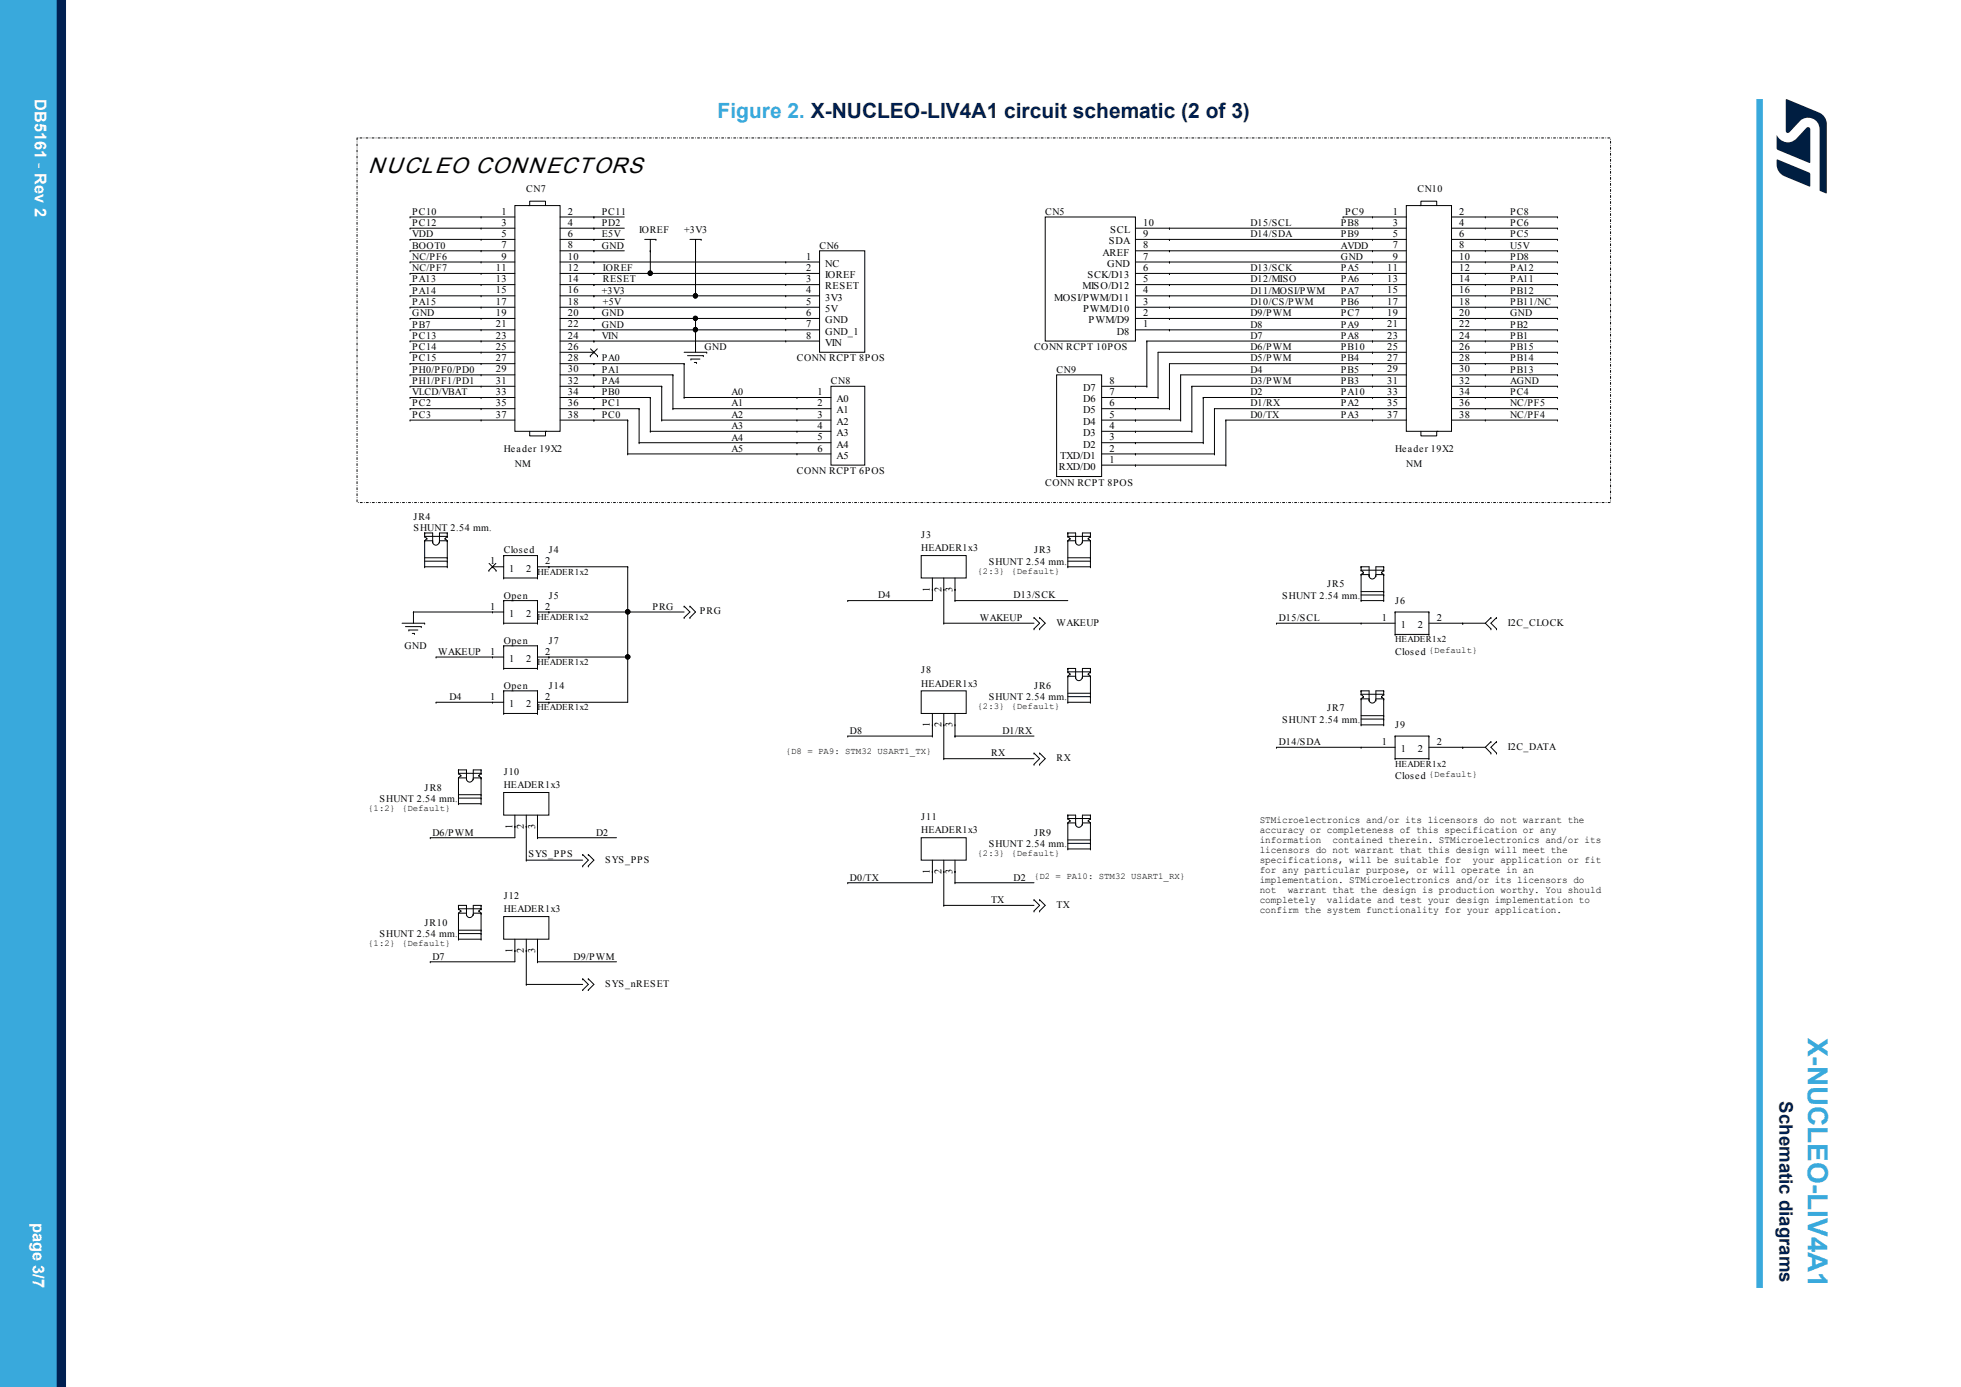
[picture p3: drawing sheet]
<svg xmlns="http://www.w3.org/2000/svg" width="297mm" height="210mm" viewBox="0 0 297 210" stroke-linecap="round" stroke-linejoin="round" font-family="sans-serif">
<path d="M54.1 20.9h189.8v55.2h-189.8z" fill="none" stroke="#000" stroke-width=".15" stroke-dasharray=".3 .3 0 .3"/>
<g fill="none" stroke="#000" stroke-width=".15">
<path d="M62.1 32.9h.1M62.1 34.6h.1M62.1 36.2h.1M62.1 38h.1M62.1 39.7h.1M62.1 36.2h15.9M62.1 32.9h15.9M62.1 34.6h15.9M62.1 38h15.9M62.1 39.7h15.9M72.9 32.9h.1M72.9 34.6h.1"/>
<path d="M72.9 36.2h.1M72.9 38h.1M72.9 39.7h.1M78 31.1h6.8v34.2h-6.8zM80 31.1h.2v-.6h2.4v.6M84.8 36.2h9.8M84.8 32.9h9.8M84.8 34.6h9.8M84.8 38h9.8M84.8 39.7h39.3M89.9 32.9h.1M89.9 34.6h.1"/>
<path d="M89.9 36.2h.1M89.9 38h.1M89.9 39.7h.1M97.6 36.2h1.7M98.5 38h.1M98.5 36.2v5.2M99.3 36.2h.1M104.5 36.2h1.7M105.3 38h.1M105.3 36.2v8.6M106.2 36.2h.1M119 39.7h.1"/>
<path d="M124.1 38h6.9v15.3h-6.9zM158.3 32.9h13.7v18.7h-13.7zM172 36.2h41M172 34.6h41M172 38h41M172 39.7h41M177.1 39.7h.1M177.1 38h.1M177.1 36.2h.1M177.1 34.6h.1M203.4 32.9h.1M203.4 32.9h9.6"/>
<path d="M207.9 32.9h.1M207.9 34.6h.1M207.9 36.2h.1M207.9 38h.1M207.9 39.7h.1M213 31.1h6.8v34.2h-6.8zM215 31.1h.2v-.6h2.4v.6M219.8 36.2h16.1M219.8 32.9h16.1M219.8 34.6h16.1M219.8 38h16.1M219.8 39.7h16.1"/>
<path d="M225 32.9h.1M225 34.6h.1M225 36.2h.1M225 38h.1M225 39.7h.1M235.9 32.9h.1M235.9 34.6h.1M235.9 39.7h.1M235.9 36.2h.1M235.9 38h.1M62.1 41.4h.1M62.1 43.1h.1"/>
<path d="M62.1 44.8h.1M62.1 46.5h.1M62.1 48.2h.1M62.1 49.9h.1M62.1 51.6h.1M62.1 53.3h.1M62.1 55.1h.1M62.1 56.8h.1M62.1 58.5h.1M62.1 53.3h15.9M62.1 58.5h15.9M62.1 41.4h15.9"/>
<path d="M62.1 43.1h15.9M62.1 44.8h15.9M62.1 46.5h15.9M62.1 48.2h15.9M62.1 49.9h15.9M62.1 51.6h15.9M62.1 55.1h15.9M62.1 56.8h15.9M72.9 41.4h.1M72.9 43.1h.1M72.9 44.8h.1M72.9 46.5h.1"/>
<path d="M72.9 48.2h.1M72.9 49.9h.1M72.9 51.6h.1M72.9 53.3h.1M72.9 55.1h.1M72.9 56.8h.1M72.9 58.5h.1M84.8 53.3h5.1M84.8 58.5h15.4M84.8 41.4h39.3M84.8 43.1h39.3M84.8 44.8h39.3"/>
<path d="M84.8 46.5h39.3M84.8 48.2h39.3M84.8 49.9h39.3M84.8 51.6h39.3M84.8 55.1h18.8M84.8 56.8h17.1M89.4 53.9h.1M89.4 52.8l1.1 1.1M89.9 41.4h.1M89.9 43.1h.1M89.9 44.8h.1M89.9 46.5h.1"/>
<path d="M89.9 48.2h.1M89.9 49.9h.1M89.9 51.6h.1M89.9 53.3h.1M89.9 55.1h.1M89.9 56.8h.1M89.9 58.5h.1M90.5 52.8l-1.1 1.1M90.5 53.9h.1M98.5 41.4h.1M100.2 58.5h.1M100.2 58.5v5.1"/>
<path d="M101.9 56.8h.1M101.9 56.8v5.1M103.6 55.1h.1M103.6 53.3h3.4M103.6 55.1v5.1M104.1 53.9h2.4M104.6 54.4h.1M104.6 54.4h1.4M105.2 54.9h.3M105.3 49.9h.1M105.3 48.2h.1M105.3 44.8h.1"/>
<path d="M105.3 48.2v5.1M105.5 54.9h.1M106.5 53.9h.1M107 53.3h.1M119 51.6h.1M119 49.9h.1M119 48.2h.1M119 46.5h.1M119 44.8h.1M119 43.1h.1M119 41.4h.1M125.9 58.5h5.1v11.9h-5.1z"/>
<path d="M160 56.8h6.8v15.4h-6.8zM166.8 58.5h6.9M172 58.5h.1M172 41.4h41M172 43.1h41M172 44.8h41M172 46.5h41M172 48.2h41M172 49.9h41M173.7 58.5h.1M173.7 51.6h.1M173.7 51.6h39.3"/>
<path d="M173.7 51.6v6.9M177.1 49.9h.1M177.1 48.2h.1M177.1 46.5h.1M177.1 44.8h.1M177.1 43.1h.1M177.1 41.4h.1M180.5 58.5h.1M180.5 58.5v6.8M180.5 58.5h32.5M207.9 41.4h.1M207.9 43.1h.1"/>
<path d="M207.9 44.8h.1M207.9 46.5h.1M207.9 48.2h.1M207.9 49.9h.1M207.9 51.6h.1M207.9 53.3h.1M207.9 55.1h.1M207.9 56.8h.1M207.9 58.5h.1M213 53.3h-37.6v6.9M213 55.1h-35.9v6.8M213 56.8h-34.2v6.8"/>
<path d="M219.8 53.3h16.1M219.8 58.5h16.1M219.8 41.4h16.1M219.8 43.1h16.1M219.8 44.8h16.1M219.8 46.5h16.1M219.8 48.2h16.1M219.8 49.9h16.1M219.8 51.6h16.1M219.8 55.1h16.1M219.8 56.8h16.1M225 41.4h.1"/>
<path d="M225 43.1h.1M225 44.8h.1M225 46.5h.1M225 48.2h.1M225 49.9h.1M225 51.6h.1M225 53.3h.1M225 55.1h.1M225 56.8h.1M225 58.5h.1M235.9 44.8h.1M235.9 46.5h.1"/>
<path d="M235.9 48.2h.1M235.9 49.9h.1M235.9 51.6h.1M235.9 53.3h.1M235.9 55.1h.1M235.9 56.8h.1M235.9 58.5h.1M235.9 41.4h.1M235.9 43.1h.1M62.1 60.2h.1M62.1 61.9h.1M62.1 63.6h.1"/>
<path d="M62.1 63.6h15.9M62.1 61.9h15.9M62.1 60.2h15.9M72.9 60.2h.1M72.9 61.9h.1M72.9 63.6h.1M80.2 65.3v.7h2.4v-.7h.2M84.8 63.6h10.3M84.8 61.9h12M84.8 60.2h13.7M89.9 60.2h.1M89.9 61.9h.1"/>
<path d="M89.9 63.6h.1M95.1 68.7h30.8M95.1 63.6h.1M95.1 68.7h.1M95.1 63.6v5.1M96.8 67h29.1M96.8 61.9h.1M96.8 67h.1M96.8 61.9v5.1M98.5 65.3h27.4M98.5 60.2h.1M98.5 65.3h.1"/>
<path d="M98.5 60.2v5.1M100.2 63.6h25.7M100.2 63.6h.1M101.9 61.9h24M101.9 61.9h.1M103.6 60.2h.1M103.6 60.2h22.3M120.7 68.7h.1M120.7 67h.1M120.7 65.3h.1M120.7 63.6h.1M120.7 61.9h.1"/>
<path d="M120.7 60.2h.1M166.8 70.4h18.9M166.8 68.7h17.1M166.8 67h15.4M166.8 65.3h13.7M166.8 63.6h12M166.8 61.9h10.3M166.8 60.2h8.6M172 70.4h.1M172 68.7h.1M172 67h.1M172 65.3h.1"/>
<path d="M172 63.6h.1M172 61.9h.1M172 60.2h.1M175.4 60.2h.1M177.1 61.9h.1M178.8 63.6h.1M180.5 65.3h.1M182.2 60.2h30.8M182.2 60.2h.1M182.2 67h.1M182.2 60.2v6.8M183.9 61.9h.1"/>
<path d="M183.9 68.7h.1M183.9 61.9v6.8M183.9 61.9h29.1M185.7 63.6h27.3M185.7 63.6h.1M185.7 70.4h.1M185.7 63.6v6.8M207.9 60.2h.1M207.9 61.9h.1M207.9 63.6h.1M215.2 65.3v.7h2.4v-.7h.2M219.8 63.6h16.1"/>
<path d="M219.8 61.9h16.1M219.8 60.2h16.1M225 60.2h.1M225 61.9h.1M225 63.6h.1M235.9 60.2h.1M235.9 63.6h.1M235.9 61.9h.1M60.9 94.4h3.4M61.4 94.9h2.4M61.9 95.4h.1M61.9 95.4h1.4"/>
<path d="M62.4 95.9h.4M62.6 92.7h13.7M62.6 92.7h.1M62.6 92.7v1.7M62.8 95.9h.1M63.8 94.9h.1M64.3 80.7h1.2v1.4M64.3 85.8h3.4M64.3 94.4h.1M64.3 85.8h.1M64.3 81.9h.1M64.3 81.2h.1"/>
<path d="M64.3 80.7h.1M64.3 84.5h3.4M64.3 85h3.4M64.3 81.2h3.4M64.3 81.9h1.2M64.3 80.7v.5M64.3 81.9v3.9M64.3 81.2l.3 .3M64.6 81.5l-.3 .4M64.6 81.5h.1M65.5 81.9h.1M65.5 82.1h.1"/>
<path d="M65.5 82.1a.5 .5 0 0 0 .5 .4 .5 .5 0 0 0 .5-.4M66 99.5h.1M66 99.5h10.3M66.6 82.1h.1M66.6 81.9h1.1M67.4 81.5h.1M67.4 81.5l.3 .4M67.7 80.7h-1.1v1.4M67.7 84.5h.1M67.7 85h.1M67.7 81.2h.1M67.7 81.9h.1"/>
<path d="M67.7 85.8h.1M67.7 80.7h.1M67.7 80.7v.5M67.7 81.9v3.9M67.7 81.2l-.3 .3M74 86.4h.1M74.1 85.3l1 1.1M74.6 99.5h.1M74.6 85.8h.1M74.6 92.7h.1M74.6 85.8h1.7M75.1 85.3l-1.1 1.1"/>
<path d="M75.1 86.4h.1M76.3 97.8h.1M76.3 87.5h.1M76.3 84.1h.1M76.3 94.4h.1M76.3 90.9h.1M76.3 84.1v3.4M76.3 90.9v3.5M76.3 97.8v3.4M76.3 97.8h5.1M76.3 90.9h5.1M76.3 84.1h5.1"/>
<path d="M76.3 94.4h5.1M76.3 87.5h5.1M81.4 97.8h.1M81.4 87.5h.1M81.4 84.1h.1M81.4 94.4h.1M81.4 90.9h.1M81.4 84.1v3.4M81.4 90.9v3.5M81.4 97.8v3.4M81.4 99.5h13.7M81.4 85.8h13.7"/>
<path d="M81.4 92.7h22.2M83.1 99.5h.1M83.1 85.8h.1M83.1 92.7h.1M95.1 85.8h.1M95.1 92.7h.1M95.1 99.5h.1M95.1 85.8v20.5h-13.7M103.6 93.5h.1M103.6 91.8h.1M103.6 91.8l.9 .9-.9 .8M104.5 93.5h.1"/>
<path d="M104.5 91.8h.1M104.5 91.8l.8 .9-.8 .8M128.4 90.9h.1M139.5 84.1h6.8v3.4h-6.8zM141.2 89.2h.1M141.2 87.5v3.4h-12.8M142.9 89.2h.1M142.9 94.4h.1M142.9 87.5v6.9M142.9 94.4h13.7M144.6 89.2h.1M144.6 90.9h.1"/>
<path d="M144.6 87.5v3.4M144.6 90.9h17.1M156.6 93.5l.9 .9-.9 .8M156.6 95.2h.1M156.6 93.5h.1M157.5 95.2h.1M157.5 93.5h.1M157.5 93.5l.8 .9-.8 .8M161.7 81.2l.4 .3M161.7 80.7h1.2v1.4M161.7 85.8h3.4M161.7 85.8h.1"/>
<path d="M161.7 81.9h.1M161.7 81.2h.1M161.7 80.7h.1M161.7 80.7v.5M161.7 81.9v3.9M161.7 84.5h3.4M161.7 85h3.4M161.7 81.2h3.4M161.7 81.9h1.2M162.1 81.5h.1M162.1 81.5l-.4 .4M162.9 81.9h.1"/>
<path d="M162.9 82.1h.1M162.9 82.1a.5 .5 0 0 0 .5 .4 .5 .5 0 0 0 .5-.4M163.9 82.1h.1M163.9 81.9h1.2M164.8 81.5h.1M164.8 81.5l.3 .4M165.1 80.7h-1.2v1.4M165.1 84.5h.1M165.1 85h.1M165.1 81.2h.1M165.1 81.9h.1M165.1 85.8h.1"/>
<path d="M165.1 80.7h.1M165.1 80.7v.5M165.1 81.9v3.9M165.1 81.2l-.3 .3M193.3 94.4h18M193.3 94.4h.1M206.1 85.8h1.3v1.4M206.1 90.9h3.5M206.1 94.4h.1M206.1 90.9h.1M206.1 87h.1M206.1 86.3h.1"/>
<path d="M206.1 85.8h.1M206.1 89.6h3.5M206.1 90.1h3.5M206.1 86.3h3.5M206.1 87h1.3M206.1 85.8v.5M206.1 87v3.9M206.1 86.3l.4 .4M206.5 86.7l-.4 .3M206.5 86.7h.1M207.4 87h.1M207.4 87.2h.1"/>
<path d="M207.4 87.2a.5 .5 0 0 0 .5 .5 .5 .5 0 0 0 .5-.5M208.4 87.2h.1M208.4 87h1.2M209.2 86.7h.1M209.2 86.7l.4 .3M209.6 89.6h.1M209.6 90.1h.1M209.6 86.3h.1M209.6 87h.1M209.6 90.9h.1M209.6 85.8h.1M209.6 85.8v.5"/>
<path d="M209.6 87v3.9M209.6 86.3l-.4 .4M209.6 85.8h-1.2v1.4M211.3 96.1h5.1M211.3 96.1h.1M211.3 92.7h.1M211.3 92.7v3.4M211.3 92.7h5.1M216.4 96.1h.1M216.4 92.7h.1M216.4 94.4h8.6M216.4 92.7v3.4"/>
<path d="M221.5 94.4h.1M225 94.4l.8 .8M225.8 93.5l-.8 .9M225.8 93.5h.1M225.8 95.2h.1M226.7 93.5l-.9 .9 .9 .8M226.7 95.2h.1M226.7 93.5h.1M66 106.3h.1M66 106.3h10.3M69.4 117.1l.4 .3M69.4 116.6h1.2v1.3"/>
<path d="M69.4 117.8h.1M69.4 117.1h.1M69.4 116.6h.1M69.4 116.6v.5M69.4 117.8v3.9M69.4 117.1h3.5M69.4 117.8h1.2M69.8 117.4h.1M69.8 117.4l-.4 .4M70.6 117.8h.1M70.6 117.9h.1M70.6 117.9a.5 .5 0 0 0 .5 .5 .5 .5 0 0 0 .5-.5"/>
<path d="M71.7 117.9h.1M71.7 117.8h1.2M72.5 117.4h.1M72.5 117.4l.4 .4M72.9 116.6h-1.2v1.3M72.9 117.1h.1M72.9 117.8h.1M72.9 116.6h.1M72.9 116.6v.5M72.9 117.8v3.9M72.9 117.1l-.4 .3M74.6 106.3h.1"/>
<path d="M76.3 120h6.8v3.4h-6.8zM76.3 101.2h.1M76.3 108h.1M76.3 104.6h.1M76.3 104.6v3.4M76.3 104.6h5.1M76.3 101.2h5.1M76.3 108h5.1M81.4 101.2h.1M81.4 108h.1M81.4 104.6h.1M81.4 104.6v3.4"/>
<path d="M83.1 106.3h.1M128.4 111.4h.1M128.4 111.4h12.8M139.5 104.6h6.8v3.4h-6.8zM141.2 109.8h.1M141.2 111.4h.1M141.2 108v3.4M142.9 109.8h.1M142.9 114.9h.1M142.9 108v6.9M142.9 114.9h13.7M144.6 111.4h12"/>
<path d="M144.6 109.8h.1M144.6 111.4h.1M144.6 108v3.4M156.6 114l.9 .9-.9 .8M156.6 115.7h.1M156.6 114h.1M157.5 115.7h.1M157.5 114h.1M157.5 114l.8 .9-.8 .8M161.7 101.7l.4 .4M161.7 101.2h1.2v1.4M161.7 106.3h3.4"/>
<path d="M161.7 106.3h.1M161.7 102.4h.1M161.7 101.7h.1M161.7 101.2h.1M161.7 105h3.4M161.7 105.5h3.4M161.7 101.7h3.4M161.7 102.4h1.2M161.7 101.2v.5M161.7 102.4v3.9M162.1 102.1h.1M162.1 102.1l-.4 .3"/>
<path d="M162.9 102.4h.1M162.9 102.6h.1M162.9 102.6a.5 .5 0 0 0 .5 .5 .5 .5 0 0 0 .5-.5M163.9 102.6h.1M163.9 102.4h1.2M164.8 102.1h.1M164.8 102.1l.3 .3M165.1 101.2h-1.2v1.4M165.1 105h.1M165.1 105.5h.1M165.1 101.7h.1M165.1 102.4h.1"/>
<path d="M165.1 106.3h.1M165.1 101.2h.1M165.1 101.2v.5M165.1 102.4v3.9M165.1 101.7l-.3 .4M193.3 113.1h18M193.3 113.1h.1M206.1 104.6h1.3v1.4M206.1 109.8h3.5M206.1 113.1h.1M206.1 109.8h.1M206.1 105.8h.1"/>
<path d="M206.1 105.1h.1M206.1 104.6h.1M206.1 104.6v.5M206.1 105.8v4M206.1 108.4h3.5M206.1 108.9h3.5M206.1 105.1h3.5M206.1 105.8h1.3M206.1 105.1l.4 .4M206.5 105.5l-.4 .3M206.5 105.5h.1M207.4 105.8h.1"/>
<path d="M207.4 106h.1M208.3 106a.49 .49 0 0 1-.4 .4 .49 .49 0 0 1-.5-.4M208.4 106h.1M208.4 105.8h1.2M209.2 105.5h.1M209.2 105.5l.4 .3M209.6 108.4h.1M209.6 108.9h.1M209.6 105.1h.1M209.6 105.8h.1M209.6 109.8h.1M209.6 104.6h.1"/>
<path d="M209.6 104.6v.5M209.6 105.8v4M209.6 105.1l-.4 .4M209.6 104.6h-1.2v1.4M211.3 114.9h5.1M211.3 114.9h.1M211.3 111.4h.1M211.3 111.4v3.5M211.3 111.4h5.1M216.4 114.9h.1M216.4 111.4h.1M216.4 111.4v3.5"/>
<path d="M216.4 113.1h8.6M221.5 113.1h.1M225 113.1l.8 .9M225.8 112.3l-.8 .8M225.8 112.3h.1M225.8 114h.1M226.7 112.3l-.9 .8 .9 .9M226.7 114h.1M226.7 112.3h.1M65.2 126.8h.1M69.4 137.6l.4 .3M69.4 137.1h1.2v1.3"/>
<path d="M69.4 121.7h3.5M69.4 138.3h.1M69.4 137.6h.1M69.4 137.1h.1M69.4 121.7h.1M69.4 137.6h3.5M69.4 138.3h1.2M69.4 137.1v.5M69.4 138.3v3.9M69.4 120.3h3.5M69.4 120.8h3.5M69.8 137.9h.1"/>
<path d="M69.8 137.9l-.4 .4M70.6 138.3h.1M70.6 138.4h.1M70.6 138.4a.5 .5 0 0 0 .5 .5 .5 .5 0 0 0 .5-.5M71.7 138.4h.1M71.7 138.3h1.2M72.5 137.9h.1M72.5 137.9l.4 .4M72.9 137.1h-1.2v1.3M72.9 137.6h.1M72.9 138.3h.1M72.9 137.1h.1"/>
<path d="M72.9 120.3h.1M72.9 120.8h.1M72.9 121.7h.1M72.9 137.1v.5M72.9 138.3v3.9M72.9 137.6l-.4 .3M76.3 138.8h6.8v3.4h-6.8zM78 125.1h.1M78 123.4v3.4h-12.8M79.7 125.1h.1M79.7 130.2h.1M79.7 123.4v6.8"/>
<path d="M79.7 130.2h8.6M81.4 126.8h12M81.4 125.1h.1M81.4 126.8h.1M81.4 123.4v3.4M88.3 129.4l.8 .8-.8 .9M88.3 131.1h.1M88.3 129.4h.1M89.1 131.1h.1M89.1 129.4h.1M89.1 129.4l.8 .8-.8 .9M128.4 133.7h.1"/>
<path d="M139.5 126.8h6.8v3.4h-6.8zM141.2 132h.1M141.2 130.2v3.5h-12.8M142.9 132h.1M142.9 137.1h.1M142.9 130.2v6.9M142.9 137.1h13.7M144.6 133.7h12M144.6 132h.1M144.6 133.7h.1M144.6 130.2v3.5M156.6 136.2l.9 .9-.9 .8"/>
<path d="M156.6 137.9h.1M156.6 136.2h.1M157.5 137.9h.1M157.5 136.2h.1M157.5 136.2l.8 .9-.8 .8M161.7 123.9l.4 .4M161.7 123.4h1.2v1.4M161.7 128.5h3.4M161.7 128.5h.1M161.7 124.6h.1M161.7 123.9h.1M161.7 123.4h.1"/>
<path d="M161.7 123.4v.5M161.7 124.6v3.9M161.7 127.2h3.4M161.7 127.7h3.4M161.7 123.9h3.4M161.7 124.6h1.2M162.1 124.3h.1M162.1 124.3l-.4 .3M162.9 124.6h.1M162.9 124.8h.1M162.9 124.8a.5 .5 0 0 0 .5 .5 .5 .5 0 0 0 .5-.5M163.9 124.8h.1"/>
<path d="M163.9 124.6h1.2M164.8 124.3h.1M164.8 124.3l.3 .3M165.1 123.4h-1.2v1.4M165.1 127.2h.1M165.1 127.7h.1M165.1 123.9h.1M165.1 124.6h.1M165.1 128.5h.1M165.1 123.4h.1M165.1 123.4v.5M165.1 124.6v3.9"/>
<path d="M165.1 123.9l-.3 .4M65.2 145.6h.1M69.4 142.2h3.5M69.4 142.2h.1M69.4 140.8h3.5M69.4 141.4h3.5M72.9 140.8h.1M72.9 141.4h.1M72.9 142.2h.1M78 143.9h.1M78 142.2v3.4h-12.8M79.7 143.9h.1"/>
<path d="M79.7 149h.1M79.7 142.2v6.8M79.7 149h8.6M81.4 145.6h12M81.4 143.9h.1M81.4 145.6h.1M81.4 142.2v3.4M88.3 148.2l.8 .8-.8 .9M88.3 149.9h.1M88.3 148.2h.1M89.1 149.9h.1M89.1 148.2h.1"/>
<path d="M89.1 148.2l.8 .8-.8 .9"/>
<circle cx="98.5" cy="41.4" r=".33"/>
<circle cx="105.3" cy="49.9" r=".33"/>
<circle cx="105.3" cy="44.8" r=".33"/>
<circle cx="105.3" cy="48.2" r=".32"/>
<circle cx="95.1" cy="92.6" r=".34"/>
<circle cx="95.1" cy="99.5" r=".33"/>
</g>
<g fill="#000">
<circle cx="98.5" cy="41.4" r=".33"/>
<circle cx="105.3" cy="49.9" r=".33"/>
<circle cx="105.3" cy="44.8" r=".33"/>
<circle cx="105.3" cy="48.2" r=".32"/>
<circle cx="95.1" cy="92.6" r=".34"/>
<circle cx="95.1" cy="99.5" r=".33"/>
</g>
<path d="M266.5 15v180" fill="none" stroke="#39a9dc" stroke-width="1"/>
<g fill="#39a9dc">
<path d="M0 0h8.6v210h-8.6z" fill-rule="evenodd"/>
<path d="M0 0h7.5v210h-7.5z" fill-rule="evenodd"/>
</g>
<path d="M9.3 0v210" fill="none" stroke="#002052" stroke-width="1.4"/>
<g fill="#001e41">
<path d="M270.5 15l5 2.1a1.91 1.91 0 0 1 1.2 1.7v10.4l-.1 .1-1-.5v-9.2a1.74 1.74 0 0 0-1-1.6 1.74 1.74 0 0 0-2 .3l-1.6 1.7-.2 .1-.3-.1z"/>
<path d="M269.1 24.2l4.9 1.9 .2 .3v1.7l-.2 .1-3.8-1.5a1.92 1.92 0 0 1-1.1-1.8z"/>
<path d="M269.1 20.5a1.85 1.85 0 0 0 2.9 .5l1.6-1.6 .2-.2 .3 .2v5.3l-5-2.1z"/>
</g>
<text font-size="4.2" fill="#39a9dc" x="273.8" y="157.1" transform="rotate(90 273.8 157.1)">X-NUCLEO-LIV4A1</text>
<text font-size="3.4" x="55.8" y="26.2">NUCLEO CONNECTORS</text>
<text font-size="3.2" fill="#39a9dc" x="108.7" y="17.8">Figure 2. X-NUCLEO-LIV4A1 circuit schematic (2 of 3)</text>
<text font-size="2.8" fill="#002052" x="269.5" y="166.8" transform="rotate(90 269.5 166.8)">Schematic diagrams</text>
<g font-size="2.5" fill="#fff">
<text x="5.3" y="15" transform="rotate(90 5.3 15)">DB5161 - Rev 2</text>
<text x="5" y="185.1" transform="rotate(90 5 185.1)">page 3/7</text>
</g>
<g font-size="1.5">
<text x="79.7" y="29.1">CN7</text>
<text x="214.7" y="29.1">CN10</text>
<text x="62.4" y="32.5">PC10</text>
<text x="62.4" y="34.2">PC12</text>
<text x="62.4" y="35.9">VDD</text>
<text x="76" y="32.5">1</text>
<text x="76" y="34.2">3</text>
<text x="76" y="35.9">5</text>
<text x="86" y="32.5">2</text>
<text x="86" y="34.2">4</text>
<text x="86" y="35.9">6</text>
<text x="91.1" y="32.5">PC11</text>
<text x="91.1" y="34.2">PD2</text>
<text x="91.1" y="35.9">E5V</text>
<text x="96.8" y="35.2">IOREF</text>
<text x="103.6" y="35.2">+3V3</text>
<text x="158.3" y="32.5">CN5</text>
<text x="168.1" y="35.3">SCL</text>
<text x="173.1" y="35.9">9</text>
<text x="173.1" y="34.2">10</text>
<text x="189.4" y="34.2">D15/SCL</text>
<text x="189.4" y="35.9">D14/SDA</text>
<text x="203.1" y="34.2">PB8</text>
<text x="203.1" y="35.9">PB9</text>
<text x="203.7" y="32.5">PC9</text>
<text x="211" y="32.5">1</text>
<text x="211" y="34.2">3</text>
<text x="211" y="35.9">5</text>
<text x="221" y="32.5">2</text>
<text x="221" y="34.2">4</text>
<text x="221" y="35.9">6</text>
<text x="228.7" y="32.5">PC8</text>
<text x="228.7" y="34.2">PC6</text>
<text x="228.7" y="35.9">PC5</text>
<text x="62.4" y="37.6">BOOT0</text>
<text x="62.4" y="39.3">NC/PF6</text>
<text x="62.4" y="41.1">NC/PF7</text>
<text x="75.1" y="41">11</text>
<text x="76" y="37.6">7</text>
<text x="76" y="39.3">9</text>
<text x="86" y="37.6">8</text>
<text x="86" y="39.3">10</text>
<text x="86" y="41">12</text>
<text x="91.1" y="37.6">GND</text>
<text x="91.3" y="41.1">IOREF</text>
<text x="122.1" y="41">2</text>
<text x="122.1" y="39.3">1</text>
<text x="124.1" y="37.6">CN6</text>
<text x="125" y="40.4">NC</text>
<text x="167" y="38.7">AREF</text>
<text x="167.7" y="40.4">GND</text>
<text x="167.9" y="37">SDA</text>
<text x="173.1" y="41">6</text>
<text x="173.1" y="39.3">7</text>
<text x="173.1" y="37.6">8</text>
<text x="189.4" y="41.1">D13/SCK</text>
<text x="203.1" y="41.1">PA5</text>
<text x="203.1" y="37.6">AVDD</text>
<text x="203.1" y="39.3">GND</text>
<text x="210.1" y="41">11</text>
<text x="211" y="37.6">7</text>
<text x="211" y="39.3">9</text>
<text x="221" y="37.6">8</text>
<text x="221" y="39.3">10</text>
<text x="221" y="41">12</text>
<text x="228.7" y="39.3">PD8</text>
<text x="228.7" y="37.6">U5V</text>
<text x="228.7" y="41.1">PA12</text>
<text x="62.4" y="42.8">PA13</text>
<text x="62.4" y="44.5">PA14</text>
<text x="62.4" y="46.2">PA15</text>
<text x="62.4" y="47.9">GND</text>
<text x="75.1" y="42.7">13</text>
<text x="75.1" y="44.4">15</text>
<text x="75.1" y="46.2">17</text>
<text x="75.1" y="47.9">19</text>
<text x="86" y="42.7">14</text>
<text x="86" y="44.4">16</text>
<text x="86" y="46.2">18</text>
<text x="86" y="47.9">20</text>
<text x="91.1" y="47.9">GND</text>
<text x="91.1" y="44.5">+3V3</text>
<text x="91.3" y="46.2">+5V</text>
<text x="91.3" y="42.8">RESET</text>
<text x="122.1" y="47.9">6</text>
<text x="122.1" y="46.2">5</text>
<text x="122.1" y="44.4">4</text>
<text x="122.1" y="42.7">3</text>
<text x="125" y="47.2">5V</text>
<text x="125" y="45.5">3V3</text>
<text x="125" y="43.8">RESET</text>
<text x="125" y="42.1">IOREF</text>
<text x="159.7" y="45.5">MOSI/PWM/D11</text>
<text x="163.9" y="43.8">MISO/D12</text>
<text x="164" y="47.2">PWM/D10</text>
<text x="164.7" y="42.1">SCK/D13</text>
<text x="173.1" y="44.4">4</text>
<text x="173.1" y="42.7">5</text>
<text x="173.1" y="47.9">2</text>
<text x="173.1" y="46.2">3</text>
<text x="189.4" y="42.8">D12/MISO</text>
<text x="189.4" y="44.5">D11/MOSI/PWM</text>
<text x="189.4" y="46.2">D10/CS/PWM</text>
<text x="189.4" y="47.9">D9/PWM</text>
<text x="203.1" y="42.8">PA6</text>
<text x="203.1" y="44.5">PA7</text>
<text x="203.1" y="46.2">PB6</text>
<text x="203.1" y="47.9">PC7</text>
<text x="210.1" y="42.7">13</text>
<text x="210.1" y="44.4">15</text>
<text x="210.1" y="46.2">17</text>
<text x="210.1" y="47.9">19</text>
<text x="221" y="42.7">14</text>
<text x="221" y="44.4">16</text>
<text x="221" y="46.2">18</text>
<text x="221" y="47.9">20</text>
<text x="228.7" y="44.5">PB12</text>
<text x="228.7" y="46.2">PB11/NC</text>
<text x="228.7" y="47.9">GND</text>
<text x="228.7" y="42.8">PA11</text>
<text x="62.4" y="49.6">PB7</text>
<text x="62.4" y="51.3">PC13</text>
<text x="62.4" y="53">PC14</text>
<text x="75.1" y="49.6">21</text>
<text x="75.1" y="51.3">23</text>
<text x="75.1" y="53">25</text>
<text x="86" y="49.6">22</text>
<text x="86" y="51.3">24</text>
<text x="86" y="53">26</text>
<text x="91.1" y="51.3">VIN</text>
<text x="91.1" y="49.6">GND</text>
<text x="106.7" y="53">GND</text>
<text x="122.1" y="51.3">8</text>
<text x="122.1" y="49.6">7</text>
<text x="125" y="52.4">VIN</text>
<text x="125" y="50.7">GND_1</text>
<text x="125" y="48.9">GND</text>
<text x="156.6" y="53">CONN RCPT 10POS</text>
<text x="164.9" y="48.9">PWM/D9</text>
<text x="169.1" y="50.7">D8</text>
<text x="173.1" y="49.6">1</text>
<text x="189.4" y="49.6">D8</text>
<text x="189.4" y="53">D6/PWM</text>
<text x="189.4" y="51.3">D7</text>
<text x="203.1" y="49.6">PA9</text>
<text x="203.1" y="53">PB10</text>
<text x="203.1" y="51.3">PA8</text>
<text x="210.1" y="49.6">21</text>
<text x="210.1" y="51.3">23</text>
<text x="210.1" y="53">25</text>
<text x="221" y="49.6">22</text>
<text x="221" y="51.3">24</text>
<text x="221" y="53">26</text>
<text x="228.7" y="49.6">PB2</text>
<text x="228.7" y="51.3">PB1</text>
<text x="228.7" y="53">PB15</text>
<text x="62.4" y="54.7">PC15</text>
<text x="62.4" y="56.4">PH0/PF0/PD0</text>
<text x="62.4" y="58.2">PH1/PF1/PD1</text>
<text x="62.4" y="59.8">VLCD/VBAT</text>
<text x="75.1" y="54.7">27</text>
<text x="75.1" y="56.4">29</text>
<text x="75.1" y="58.1">31</text>
<text x="75.1" y="59.8">33</text>
<text x="86" y="54.7">28</text>
<text x="86" y="56.4">30</text>
<text x="86" y="58.1">32</text>
<text x="86" y="59.8">34</text>
<text x="91.1" y="54.7">PA0</text>
<text x="91.1" y="56.4">PA1</text>
<text x="91.1" y="59.8">PB0</text>
<text x="91.1" y="58.2">PA4</text>
<text x="110.8" y="59.8">A0</text>
<text x="120.7" y="54.7">CONN RCPT 8POS</text>
<text x="123.8" y="59.8">1</text>
<text x="125.9" y="58.2">CN8</text>
<text x="160" y="56.5">CN9</text>
<text x="164" y="59.2">D7</text>
<text x="168" y="59.8">7</text>
<text x="168" y="58.1">8</text>
<text x="189.4" y="54.7">D5/PWM</text>
<text x="189.4" y="56.4">D4</text>
<text x="189.4" y="58.2">D3/PWM</text>
<text x="189.4" y="59.8">D2</text>
<text x="203.1" y="54.7">PB4</text>
<text x="203.1" y="56.4">PB5</text>
<text x="203.1" y="58.2">PB3</text>
<text x="203.1" y="59.8">PA10</text>
<text x="210.1" y="54.7">27</text>
<text x="210.1" y="56.4">29</text>
<text x="210.1" y="58.1">31</text>
<text x="210.1" y="59.8">33</text>
<text x="221" y="54.7">28</text>
<text x="221" y="56.4">30</text>
<text x="221" y="58.1">32</text>
<text x="221" y="59.8">34</text>
<text x="228.7" y="54.7">PB14</text>
<text x="228.7" y="56.4">PB13</text>
<text x="228.7" y="59.8">PC4</text>
<text x="228.7" y="58.2">AGND</text>
<text x="62.4" y="61.5">PC2</text>
<text x="62.4" y="63.3">PC3</text>
<text x="75.1" y="61.5">35</text>
<text x="75.1" y="63.2">37</text>
<text x="86" y="61.5">36</text>
<text x="86" y="63.2">38</text>
<text x="91.1" y="61.5">PC1</text>
<text x="91.1" y="63.3">PC0</text>
<text x="110.8" y="61.5">A1</text>
<text x="110.8" y="65">A3</text>
<text x="110.8" y="63.3">A2</text>
<text x="123.8" y="64.9">4</text>
<text x="123.8" y="63.2">3</text>
<text x="123.8" y="61.5">2</text>
<text x="126.7" y="64.3">A2</text>
<text x="126.7" y="62.6">A1</text>
<text x="126.7" y="60.9">A0</text>
<text x="164" y="64.3">D4</text>
<text x="164" y="62.6">D5</text>
<text x="164" y="60.9">D6</text>
<text x="168" y="64.9">4</text>
<text x="168" y="63.2">5</text>
<text x="168" y="61.5">6</text>
<text x="189.4" y="61.5">D1/RX</text>
<text x="189.4" y="63.3">D0/TX</text>
<text x="203.1" y="61.5">PA2</text>
<text x="203.1" y="63.3">PA3</text>
<text x="210.1" y="61.5">35</text>
<text x="210.1" y="63.2">37</text>
<text x="221" y="61.5">36</text>
<text x="221" y="63.2">38</text>
<text x="228.7" y="63.3">NC/PF4</text>
<text x="228.7" y="61.5">NC/PF5</text>
<text x="76.3" y="68.4">Header 19X2</text>
<text x="78" y="70.6">NM</text>
<text x="110.8" y="66.7">A4</text>
<text x="110.8" y="68.4">A5</text>
<text x="120.7" y="71.8">CONN RCPT 6POS</text>
<text x="123.8" y="68.4">6</text>
<text x="123.8" y="66.7">5</text>
<text x="126.7" y="69.5">A5</text>
<text x="126.7" y="67.8">A4</text>
<text x="126.7" y="66">A3</text>
<text x="160.4" y="71.2">RXD/D0</text>
<text x="160.5" y="69.5">TXD/D1</text>
<text x="164" y="67.8">D2</text>
<text x="164" y="66">D3</text>
<text x="168" y="70.1">1</text>
<text x="168" y="68.4">2</text>
<text x="168" y="66.7">3</text>
<text x="211.3" y="68.4">Header 19X2</text>
<text x="213" y="70.6">NM</text>
<text x="158.3" y="73.5">CONN RCPT 8POS</text>
<text x="62.6" y="78.7">JR4</text>
<text x="62.6" y="80.4">SHUNT 2.54 mm.</text>
<text x="76.3" y="83.8">Closed</text>
<text x="83.1" y="83.8">J4</text>
<text x="139.5" y="81.4">J3</text>
<text x="139.5" y="83.5">HEADER1x3</text>
<text x="156.6" y="83.8">JR3</text>
<text x="74.3" y="85.5">1</text>
<text x="77.1" y="86.5">1</text>
<text x="79.7" y="86.5">2</text>
<text x="82.6" y="85.5">2</text>
<text x="140.8" y="89.6" transform="rotate(-90 140.8 89.6)">1</text>
<text x="142.6" y="89.6" transform="rotate(-90 142.6 89.6)">2</text>
<text x="144.3" y="89.6" transform="rotate(-90 144.3 89.6)">3</text>
<text x="149.8" y="85.5">SHUNT 2.54 mm.</text>
<text x="201" y="88.9">JR5</text>
<text x="74.3" y="92.3">1</text>
<text x="76.3" y="90.6">Open</text>
<text x="77.1" y="93.4">1</text>
<text x="79.7" y="93.4">2</text>
<text x="82.6" y="92.3">2</text>
<text x="83.1" y="90.6">J5</text>
<text x="98.8" y="92.3">PRG</text>
<text x="106" y="93">PRG</text>
<text x="133" y="90.6">D4</text>
<text x="148.4" y="94">WAKEUP</text>
<text x="153.5" y="90.6">D13/SCK</text>
<text x="160" y="94.7">WAKEUP</text>
<text x="193.7" y="94">D15/SCL</text>
<text x="194.2" y="90.6">SHUNT 2.54 mm.</text>
<text x="209.3" y="94">1</text>
<text x="211.3" y="91.5">J6</text>
<text x="212.1" y="95.1">1</text>
<text x="214.7" y="95.1">2</text>
<text x="217.6" y="94">2</text>
<text x="228.4" y="94.7">I2C_CLOCK</text>
<text x="61.3" y="98.3">GND</text>
<text x="66.4" y="99.1">WAKEUP</text>
<text x="74.3" y="99.1">1</text>
<text x="76.3" y="97.4">Open</text>
<text x="77.1" y="100.2">1</text>
<text x="79.7" y="100.2">2</text>
<text x="82.6" y="99.1">2</text>
<text x="83.1" y="97.4">J7</text>
<text x="139.5" y="101.9">J8</text>
<text x="211.3" y="99.2">Closed {Default}</text>
<text x="68.1" y="106">D4</text>
<text x="74.3" y="106">1</text>
<text x="76.3" y="104.3">Open</text>
<text x="77.1" y="107.1">1</text>
<text x="79.7" y="107.1">2</text>
<text x="82.6" y="106">2</text>
<text x="83.1" y="104.3">J14</text>
<text x="139.5" y="104">HEADER1x3</text>
<text x="149.8" y="106">SHUNT 2.54 mm.</text>
<text x="156.6" y="104.3">JR6</text>
<text x="201" y="107.7">JR7</text>
<text x="128.7" y="111.1">D8</text>
<text x="140.8" y="110.1" transform="rotate(-90 140.8 110.1)">1</text>
<text x="142.6" y="110.1" transform="rotate(-90 142.6 110.1)">2</text>
<text x="144.3" y="110.1" transform="rotate(-90 144.3 110.1)">3</text>
<text x="151.8" y="111.1">D1/RX</text>
<text x="193.7" y="112.8">D14/SDA</text>
<text x="194.2" y="109.4">SHUNT 2.54 mm.</text>
<text x="209.3" y="112.8">1</text>
<text x="211.3" y="110.3">J9</text>
<text x="212.1" y="113.9">1</text>
<text x="214.7" y="113.9">2</text>
<text x="217.6" y="112.8">2</text>
<text x="228.4" y="113.5">I2C_DATA</text>
<text x="64.3" y="119.7">JR8</text>
<text x="76.3" y="117.3">J10</text>
<text x="76.3" y="119.3">HEADER1x3</text>
<text x="150.1" y="114.5">RX</text>
<text x="160" y="115.2">RX</text>
<text x="211.3" y="118">Closed {Default}</text>
<text x="57.5" y="121.4">SHUNT 2.54 mm.</text>
<text x="77.6" y="125.5" transform="rotate(-90 77.6 125.5)">1</text>
<text x="79.3" y="125.5" transform="rotate(-90 79.3 125.5)">2</text>
<text x="81" y="125.5" transform="rotate(-90 81 125.5)">3</text>
<text x="139.5" y="124.1">J11</text>
<text x="190.8" y="124.6">STMicroelectronics and/or its licensors do not warrant the</text>
<text x="65.5" y="126.5">D6/PWM</text>
<text x="80" y="129.7">SYS_PPS</text>
<text x="90.3" y="126.5">D2</text>
<text x="91.7" y="130.6">SYS_PPS</text>
<text x="139.5" y="126.2">HEADER1x3</text>
<text x="149.8" y="128.2">SHUNT 2.54 mm.</text>
<text x="156.6" y="126.5">JR9</text>
<text x="190.8" y="130.7">specifications, will be suitable for</text>
<text x="190.8" y="129.1">licensors do not warrant that this design will meet the</text>
<text x="190.8" y="127.6">information</text>
<text x="190.8" y="126.1">accuracy or completeness of this specification or any</text>
<text x="201.8" y="127.6">contained therein. STMicroelectronics and/or its</text>
<text x="223" y="130.7">your application or fit</text>
<text x="76.3" y="136.1">J12</text>
<text x="128.7" y="133.3">D0/TX</text>
<text x="140.8" y="132.3" transform="rotate(-90 140.8 132.3)">1</text>
<text x="142.6" y="132.3" transform="rotate(-90 142.6 132.3)">2</text>
<text x="144.3" y="132.3" transform="rotate(-90 144.3 132.3)">3</text>
<text x="150.1" y="136.7">TX</text>
<text x="153.5" y="133.3">D2</text>
<text x="160" y="137.4">TX</text>
<text x="190.8" y="136.7">completely</text>
<text x="190.8" y="135.2">not</text>
<text x="190.8" y="133.7">implementation. STMicroelectronics and/or its licensors do</text>
<text x="190.8" y="132.2">for any particular purpose, or will operate in an</text>
<text x="195" y="135.2">warrant that the design is production worthy. You should</text>
<text x="201" y="136.7">validate and test your design implementation to</text>
<text x="57.5" y="141.9">SHUNT 2.54 mm.</text>
<text x="64.3" y="140.2">JR10</text>
<text x="76.3" y="138.1">HEADER1x3</text>
<text x="190.8" y="138.2">confirm the system functionality for your application.</text>
<text x="65.5" y="145.3">D7</text>
<text x="77.6" y="144.3" transform="rotate(-90 77.6 144.3)">1</text>
<text x="79.3" y="144.3" transform="rotate(-90 79.3 144.3)">2</text>
<text x="81" y="144.3" transform="rotate(-90 81 144.3)">3</text>
<text x="86.9" y="145.3">D9/PWM</text>
<text x="91.7" y="149.4">SYS_nRESET</text>
</g>
<g font-size="1.4">
<text x="81.4" y="87">HEADER1x2</text>
<text x="148.1" y="86.9">{2:3}</text>
<text x="153.2" y="86.9">{Default}</text>
<text x="81.4" y="93.9">HEADER1x2</text>
<text x="81.4" y="100.7">HEADER1x2</text>
<text x="211.3" y="97.3">HEADER1x2</text>
<text x="81.4" y="107.5">HEADER1x2</text>
<text x="148.1" y="107.4">{2:3}</text>
<text x="153.2" y="107.4">{Default}</text>
<text x="119" y="114.2">{D8 = PA9: STM32 USART1_TX}</text>
<text x="211.3" y="116.1">HEADER1x2</text>
<text x="55.8" y="122.7">{1:2}</text>
<text x="60.9" y="122.7">{Default}</text>
<text x="148.1" y="129.6">{2:3}</text>
<text x="153.2" y="129.6">{Default}</text>
<text x="156.6" y="133">{D2 = PA10: STM32 USART1_RX}</text>
<text x="55.8" y="143.3">{1:2}</text>
<text x="60.9" y="143.3">{Default}</text>
</g>
</svg>
